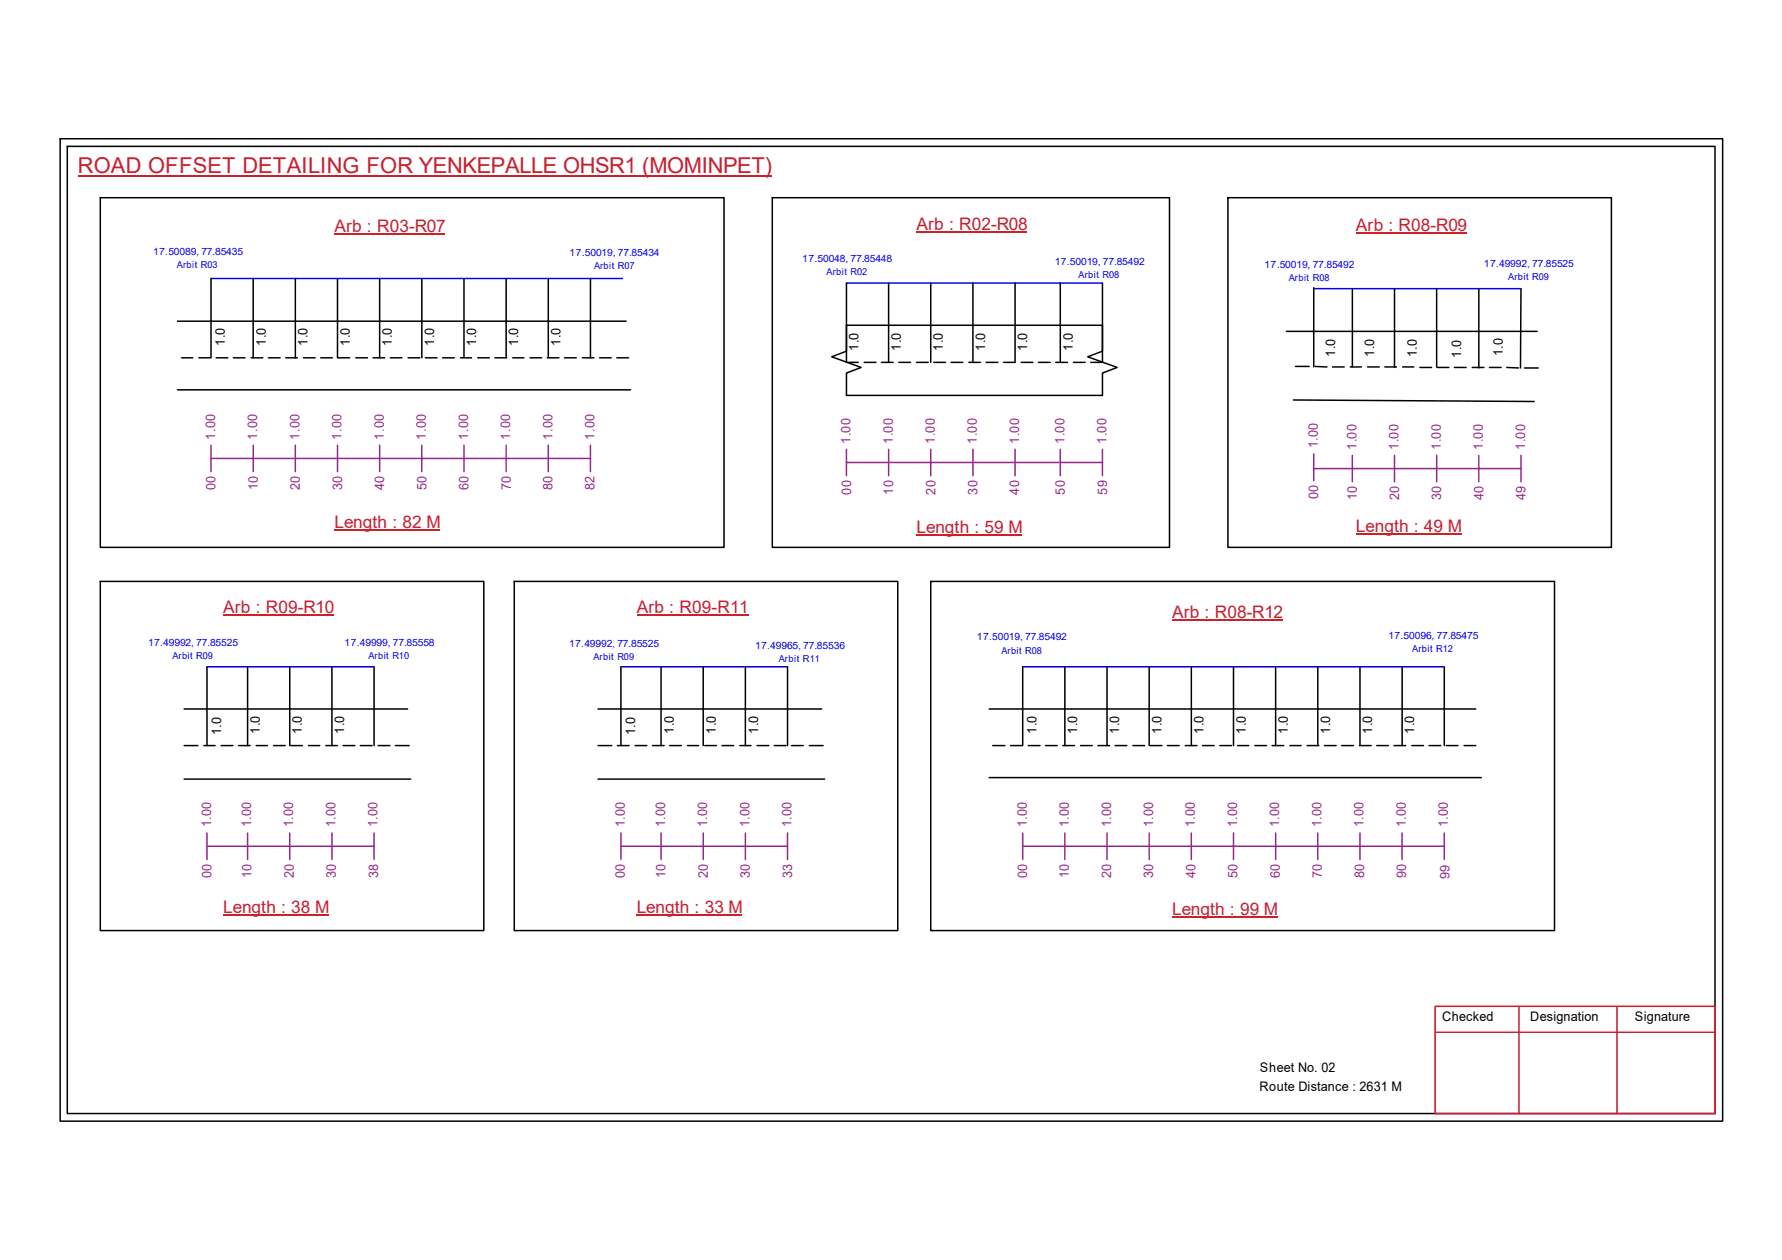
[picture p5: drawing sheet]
<svg xmlns="http://www.w3.org/2000/svg" width="297mm" height="210mm" viewBox="0 0 297 210" stroke-linecap="round" stroke-linejoin="round" font-family="sans-serif">
<g fill="none" stroke="#000" stroke-width=".25">
<path d="M10 23.1h277.1v163.7h-277.1zM11.2 24.4h274.7v161.1h-274.7zM16.7 32.9h104v58.3h-104zM128.7 32.9h66.2v58.3h-66.2zM204.7 32.9h63.9v58.3h-63.9zM29.6 53.5h74.7M30.3 59.6h1.8M33.1 59.6h2M35.2 46.4v13.2M36 59.6h2M38.9 59.6h1.9M41.9 59.6h1.9"/>
<path d="M42.2 46.4v13.2M44.7 59.6h2M47.6 59.6h2M49.2 46.4v13.2M50.6 59.6h1.9M53.5 59.6h1.9M56.3 46.4v13.2M56.3 59.6h2M59.3 59.6h2M62.2 59.6h1.9M63.3 46.4v13.2M65.1 59.6h1.9"/>
<path d="M68 59.6h2M70.3 46.4v13.2M70.9 59.6h2M73.8 59.6h1.9M76.7 59.6h1.9M77.3 46.4v13.2M79.6 59.6h2M82.5 59.6h2M84.4 46.4v13.2M85.5 59.6h1.8M88.3 59.6h2M91.2 59.6h2"/>
<path d="M91.4 46.4v13.2M94.1 59.6h2M97.1 59.6h1.9M98.4 46.4v13.2M99.9 59.6h2M102.8 59.6h2M141.1 54.2h42.7v4.3l-2.5 .9 4.9 1.8-2.4 .9v3.8h-42.7v-3.8l2.4-.9-4.9-1.8 2.5-.9zM141.1 47.2v13.2h1.9M148.1 47.2v13.2M155.1 47.2v13.2M162.2 47.2v13.2M169.2 47.2v13.2h-1.9"/>
<path d="M176.7 47.2v13.2M183.8 47.2v13.2h-2M214.4 55.2h41.8M219 47.9v13.2M225.4 48.1v13M232.4 48.1v13.1M239.5 48.1v13M246.5 48.1v13.2M253.5 48.1l-.1 13.2M29.6 64.9h75.5M144.1 60.4h1.9M146.9 60.4h2"/>
<path d="M149.8 60.4h2M152.8 60.4h1.9M155.7 60.4h1.9M158.5 60.4h2M161.5 60.4h1.9M164.4 60.4h1.9M170.2 60.4h2M173.1 60.4h1.9M176 60.4h1.9M178.9 60.4h2M215.6 66.6l40.1 .3M215.9 61h2.3"/>
<path d="M219.2 61l2 .1M222.1 61.1h2M225.1 61.1h1.8M228 61.1h1.9M230.8 61.1h2M233.8 61.1h1.9M236.7 61.2h1.9M239.6 61.2h1.9M242.4 61.2h2M245.4 61.2h2M248.3 61.2h1.9M251.2 61.2l1.9 .1"/>
<path d="M254.1 61.3h2.3M16.7 96.9h63.9v58.1h-63.9zM85.7 96.9h63.9v58.1h-63.9zM155.1 96.9h104v58.1h-104zM30.7 118.1h37.2M34.5 111.1v13.1M41.3 111.1v13.1M48.3 111.1v13.1M55.3 111.1v13.1M62.4 111.1v13.1M99.7 118.1h37.2M103.5 111.1v13.1"/>
<path d="M110.2 111.1v13.1M117.2 111.1v13.1M124.2 111.1v13.1M131.3 111.1v13.1M164.9 118.1h81.1M170.5 111.1v13.1M177.5 111.1v13.1M184.5 111.1v13.1M191.6 111.1v13.1M198.6 111.1v13.1M205.6 111.1v13.1M212.6 111.1v13.1"/>
<path d="M219.7 111.1v13.1M226.7 111.1v13.1M233.7 111.1v13.1M240.7 111.1v13.1M30.7 129.8h37.7M30.7 124.2h2.3M34 124.2h1.9M36.9 124.2h1.9M39.7 124.2h2M42.7 124.2h1.9M45.6 124.2h1.9M48.5 124.2h1.9"/>
<path d="M51.4 124.2h1.9M54.3 124.2h2M57.2 124.2h1.9M60.1 124.2h1.9M63 124.2h2M65.9 124.2h2.3M99.7 129.8h37.8M99.7 124.2h2.3M102.9 124.2h2M105.9 124.2h1.9M108.8 124.2h1.9M111.6 124.2h2"/>
<path d="M114.6 124.2h1.9M117.5 124.2h1.9M120.4 124.2h1.9M123.3 124.2h1.9M126.2 124.2h1.9M129.1 124.2h1.9M131.9 124.2h2M134.9 124.2h2.3M164.9 129.5h82M165.5 124.2h2M168.4 124.2h2M171.4 124.2h2"/>
<path d="M174.3 124.2h1.9M177.2 124.2h1.9M180.1 124.2h2M183 124.2h2M185.9 124.2h1.9M188.8 124.2h2M191.7 124.2h2M194.6 124.2h2M197.6 124.2h1.9M200.4 124.2h2M203.3 124.2h2M206.3 124.2h1.8"/>
<path d="M209.2 124.2h1.9M212 124.2h2M215 124.2h1.9M217.9 124.2h1.9M220.8 124.2h1.9M223.6 124.2h2M226.6 124.2h2M229.5 124.2h1.9M232.4 124.2h1.9M235.3 124.2h2M238.2 124.2h2M241.1 124.2h1.9"/>
<path d="M244 124.2h2"/>
</g>
<path d="M239.2 167.6h46.7v17.9h-46.7zM239.2 172h46.7M253.2 167.6v17.9M269.5 167.6v17.9" fill="none" stroke="#cc1f26" stroke-width=".25"/>
<path d="M13 29.3h115.6" fill="none" stroke="#cd2027" stroke-width=".25"/>
<path d="M35.2 46.4h68.6M141.1 47.2h42.7M219 48.1h34.5M34.5 111.1h27.9M103.5 111.1h27.8M170.5 111.1h70.2" fill="none" stroke="#00f" stroke-width=".25"/>
<g fill="none" stroke="#93278f" stroke-width=".25">
<path d="M35.2 76.4h63.2M35.2 74.2v4.4M42.2 74.2v4.4M49.2 74.2v4.4M56.3 74.2v4.4M63.3 74.2v4.4M70.3 74.2v4.4M77.3 74.2v4.4M84.4 74.2v4.4M91.4 74.2v4.4M98.4 74.2v4.4M141.1 77h42.7"/>
<path d="M141.1 74.8v4.4M148.1 74.8v4.4M155.1 74.8v4.4M162.2 74.8v4.4M169.2 74.8v4.4M176.7 74.8v4.4M183.8 74.8v4.4M219 78.1h34.5M219 75.6v4.5M225.4 75.9v4.4M232.4 75.9v4.4M239.5 75.9v4.4"/>
<path d="M246.5 75.9v4.4M253.5 75.9v4.4M34.5 138.8v4.4M41.3 138.8v4.4M48.3 138.8v4.4M55.3 138.8v4.4M62.4 138.8v4.4M103.5 138.8v4.4M110.2 138.8v4.4M117.2 138.8v4.4M124.2 138.8v4.4M131.3 138.8v4.4"/>
<path d="M170.5 138.8v4.4M177.5 138.8v4.4M184.5 138.8v4.4M191.6 138.8v4.4M198.6 138.8v4.4M205.6 138.8v4.4M212.6 138.8v4.4M219.7 138.8v4.4M226.7 138.8v4.4M233.7 138.8v4.4M240.7 138.8v4.4M34.5 141h27.9"/>
<path d="M103.5 141h27.8M170.5 141h70.2"/>
</g>
<path d="M55.7 38.9h18.5M152.8 38.7h18.4M226 38.9h18.5M55.7 88.3h17.7M152.8 89.1h17.6M226 89h17.6M37.2 102.4h18.5M106.1 102.4h18.7M195.4 103.2h18.4M37.2 152.5h17.6M106.1 152.5h17.6M195.4 152.7h17.6" fill="none" stroke="#cd2027" stroke-width=".17"/>
<text font-size="3.6" fill="#cd2027" x="13" y="28.9">ROAD OFFSET DETAILING FOR YENKEPALLE OHSR1 (MOMINPET)</text>
<g font-size="2.9" fill="#cd2027">
<text x="55.7" y="38.6">Arb : R03-R07</text>
<text x="152.8" y="38.4">Arb : R02-R08</text>
<text x="226" y="38.5">Arb : R08-R09</text>
<text x="55.7" y="88">Length : 82 M</text>
<text x="152.8" y="88.7">Length : 59 M</text>
<text x="226" y="88.6">Length : 49 M</text>
<text x="37.2" y="102.1">Arb : R09-R10</text>
<text x="106.1" y="102.1">Arb : R09-R11</text>
<text x="195.4" y="102.9">Arb : R08-R12</text>
<text x="37.2" y="152.1">Length : 38 M</text>
<text x="106.1" y="152.1">Length : 33 M</text>
<text x="195.4" y="152.4">Length : 99 M</text>
</g>
<g font-size="2.2">
<text x="37.5" y="57.7" transform="rotate(-90 37.5 57.7)">1.0</text>
<text x="44.3" y="57.7" transform="rotate(-90 44.3 57.7)">1.0</text>
<text x="51.3" y="57.7" transform="rotate(-90 51.3 57.7)">1.0</text>
<text x="58.3" y="57.7" transform="rotate(-90 58.3 57.7)">1.0</text>
<text x="65.3" y="57.7" transform="rotate(-90 65.3 57.7)">1.0</text>
<text x="72.3" y="57.7" transform="rotate(-90 72.3 57.7)">1.0</text>
<text x="79.4" y="57.7" transform="rotate(-90 79.4 57.7)">1.0</text>
<text x="86.4" y="57.7" transform="rotate(-90 86.4 57.7)">1.0</text>
<text x="93.4" y="57.7" transform="rotate(-90 93.4 57.7)">1.0</text>
<text x="143.1" y="58.4" transform="rotate(-90 143.1 58.4)">1.0</text>
<text x="150.2" y="58.4" transform="rotate(-90 150.2 58.4)">1.0</text>
<text x="157.2" y="58.4" transform="rotate(-90 157.2 58.4)">1.0</text>
<text x="164.2" y="58.4" transform="rotate(-90 164.2 58.4)">1.0</text>
<text x="171.2" y="58.4" transform="rotate(-90 171.2 58.4)">1.0</text>
<text x="178.9" y="58.4" transform="rotate(-90 178.9 58.4)">1.0</text>
<text x="222.5" y="59.4" transform="rotate(-90 222.5 59.4)">1.0</text>
<text x="229.1" y="59.4" transform="rotate(-90 229.1 59.4)">1.0</text>
<text x="236.2" y="59.5" transform="rotate(-90 236.2 59.5)">1.0</text>
<text x="243.5" y="59.6" transform="rotate(-90 243.5 59.6)">1.0</text>
<text x="250.5" y="59.4" transform="rotate(-90 250.5 59.4)">1.0</text>
<text x="36.9" y="122.5" transform="rotate(-90 36.9 122.5)">1.0</text>
<text x="43.3" y="122.3" transform="rotate(-90 43.3 122.3)">1.0</text>
<text x="50.3" y="122.3" transform="rotate(-90 50.3 122.3)">1.0</text>
<text x="57.4" y="122.3" transform="rotate(-90 57.4 122.3)">1.0</text>
<text x="105.9" y="122.5" transform="rotate(-90 105.9 122.5)">1.0</text>
<text x="112.3" y="122.3" transform="rotate(-90 112.3 122.3)">1.0</text>
<text x="119.3" y="122.3" transform="rotate(-90 119.3 122.3)">1.0</text>
<text x="126.4" y="122.3" transform="rotate(-90 126.4 122.3)">1.0</text>
<text x="172.8" y="122.3" transform="rotate(-90 172.8 122.3)">1.0</text>
<text x="179.5" y="122.3" transform="rotate(-90 179.5 122.3)">1.0</text>
<text x="186.6" y="122.3" transform="rotate(-90 186.6 122.3)">1.0</text>
<text x="193.6" y="122.3" transform="rotate(-90 193.6 122.3)">1.0</text>
<text x="200.6" y="122.3" transform="rotate(-90 200.6 122.3)">1.0</text>
<text x="207.6" y="122.3" transform="rotate(-90 207.6 122.3)">1.0</text>
<text x="214.7" y="122.3" transform="rotate(-90 214.7 122.3)">1.0</text>
<text x="221.7" y="122.3" transform="rotate(-90 221.7 122.3)">1.0</text>
<text x="228.7" y="122.3" transform="rotate(-90 228.7 122.3)">1.0</text>
<text x="235.8" y="122.3" transform="rotate(-90 235.8 122.3)">1.0</text>
<text x="240.4" y="170.1">Checked</text>
<text x="255.1" y="170.1">Designation</text>
<text x="272.5" y="170.1">Signature</text>
<text x="210" y="178.6">Sheet No. 02</text>
<text x="209.9" y="181.7">Route Distance : 2631 M</text>
</g>
<g font-size="2.2" fill="#93278f">
<text x="35.9" y="73.2" transform="rotate(-90 35.9 73.2)">1.00</text>
<text x="42.9" y="73.2" transform="rotate(-90 42.9 73.2)">1.00</text>
<text x="49.9" y="73.2" transform="rotate(-90 49.9 73.2)">1.00</text>
<text x="56.9" y="73.2" transform="rotate(-90 56.9 73.2)">1.00</text>
<text x="64" y="73.2" transform="rotate(-90 64 73.2)">1.00</text>
<text x="71" y="73.2" transform="rotate(-90 71 73.2)">1.00</text>
<text x="78" y="73.2" transform="rotate(-90 78 73.2)">1.00</text>
<text x="85" y="73.2" transform="rotate(-90 85 73.2)">1.00</text>
<text x="92.1" y="73.2" transform="rotate(-90 92.1 73.2)">1.00</text>
<text x="99.1" y="73.2" transform="rotate(-90 99.1 73.2)">1.00</text>
<text x="141.8" y="73.9" transform="rotate(-90 141.8 73.9)">1.00</text>
<text x="148.8" y="73.9" transform="rotate(-90 148.8 73.9)">1.00</text>
<text x="155.8" y="73.9" transform="rotate(-90 155.8 73.9)">1.00</text>
<text x="162.9" y="73.9" transform="rotate(-90 162.9 73.9)">1.00</text>
<text x="169.9" y="73.9" transform="rotate(-90 169.9 73.9)">1.00</text>
<text x="177.4" y="73.9" transform="rotate(-90 177.4 73.9)">1.00</text>
<text x="184.4" y="73.9" transform="rotate(-90 184.4 73.9)">1.00</text>
<text x="219.7" y="74.7" transform="rotate(-90 219.7 74.7)">1.00</text>
<text x="226.1" y="74.9" transform="rotate(-90 226.1 74.9)">1.00</text>
<text x="233.1" y="74.9" transform="rotate(-90 233.1 74.9)">1.00</text>
<text x="240.2" y="74.9" transform="rotate(-90 240.2 74.9)">1.00</text>
<text x="247.2" y="74.9" transform="rotate(-90 247.2 74.9)">1.00</text>
<text x="254.2" y="74.9" transform="rotate(-90 254.2 74.9)">1.00</text>
<text x="35.9" y="81.6" transform="rotate(-90 35.9 81.6)">00</text>
<text x="43" y="81.6" transform="rotate(-90 43 81.6)">10</text>
<text x="50" y="81.6" transform="rotate(-90 50 81.6)">20</text>
<text x="57" y="81.6" transform="rotate(-90 57 81.6)">30</text>
<text x="64" y="81.6" transform="rotate(-90 64 81.6)">40</text>
<text x="71.1" y="81.6" transform="rotate(-90 71.1 81.6)">50</text>
<text x="78.1" y="81.6" transform="rotate(-90 78.1 81.6)">60</text>
<text x="85.1" y="81.6" transform="rotate(-90 85.1 81.6)">70</text>
<text x="92.1" y="81.6" transform="rotate(-90 92.1 81.6)">80</text>
<text x="99.1" y="81.6" transform="rotate(-90 99.1 81.6)">82</text>
<text x="141.9" y="82.4" transform="rotate(-90 141.9 82.4)">00</text>
<text x="148.9" y="82.4" transform="rotate(-90 148.9 82.4)">10</text>
<text x="155.9" y="82.4" transform="rotate(-90 155.9 82.4)">20</text>
<text x="162.9" y="82.4" transform="rotate(-90 162.9 82.4)">30</text>
<text x="169.9" y="82.4" transform="rotate(-90 169.9 82.4)">40</text>
<text x="177.5" y="82.4" transform="rotate(-90 177.5 82.4)">50</text>
<text x="184.5" y="82.4" transform="rotate(-90 184.5 82.4)">59</text>
<text x="219.7" y="83.1" transform="rotate(-90 219.7 83.1)">00</text>
<text x="226.2" y="83.3" transform="rotate(-90 226.2 83.3)">10</text>
<text x="233.2" y="83.3" transform="rotate(-90 233.2 83.3)">20</text>
<text x="240.2" y="83.3" transform="rotate(-90 240.2 83.3)">30</text>
<text x="247.3" y="83.3" transform="rotate(-90 247.3 83.3)">40</text>
<text x="254.3" y="83.3" transform="rotate(-90 254.3 83.3)">49</text>
<text x="35.2" y="137.8" transform="rotate(-90 35.2 137.8)">1.00</text>
<text x="41.9" y="137.8" transform="rotate(-90 41.9 137.8)">1.00</text>
<text x="48.9" y="137.8" transform="rotate(-90 48.9 137.8)">1.00</text>
<text x="55.9" y="137.8" transform="rotate(-90 55.9 137.8)">1.00</text>
<text x="62.9" y="137.8" transform="rotate(-90 62.9 137.8)">1.00</text>
<text x="104.2" y="137.8" transform="rotate(-90 104.2 137.8)">1.00</text>
<text x="110.9" y="137.8" transform="rotate(-90 110.9 137.8)">1.00</text>
<text x="117.9" y="137.8" transform="rotate(-90 117.9 137.8)">1.00</text>
<text x="124.9" y="137.8" transform="rotate(-90 124.9 137.8)">1.00</text>
<text x="131.9" y="137.8" transform="rotate(-90 131.9 137.8)">1.00</text>
<text x="171.2" y="137.8" transform="rotate(-90 171.2 137.8)">1.00</text>
<text x="178.2" y="137.8" transform="rotate(-90 178.2 137.8)">1.00</text>
<text x="185.2" y="137.8" transform="rotate(-90 185.2 137.8)">1.00</text>
<text x="192.2" y="137.8" transform="rotate(-90 192.2 137.8)">1.00</text>
<text x="199.2" y="137.8" transform="rotate(-90 199.2 137.8)">1.00</text>
<text x="206.2" y="137.8" transform="rotate(-90 206.2 137.8)">1.00</text>
<text x="213.2" y="137.8" transform="rotate(-90 213.2 137.8)">1.00</text>
<text x="220.3" y="137.8" transform="rotate(-90 220.3 137.8)">1.00</text>
<text x="227.3" y="137.8" transform="rotate(-90 227.3 137.8)">1.00</text>
<text x="234.3" y="137.8" transform="rotate(-90 234.3 137.8)">1.00</text>
<text x="241.3" y="137.8" transform="rotate(-90 241.3 137.8)">1.00</text>
<text x="35.3" y="146.2" transform="rotate(-90 35.3 146.2)">00</text>
<text x="41.9" y="146.2" transform="rotate(-90 41.9 146.2)">10</text>
<text x="49" y="146.2" transform="rotate(-90 49 146.2)">20</text>
<text x="56" y="146.2" transform="rotate(-90 56 146.2)">30</text>
<text x="63" y="146.2" transform="rotate(-90 63 146.2)">38</text>
<text x="104.2" y="146.2" transform="rotate(-90 104.2 146.2)">00</text>
<text x="111" y="146.2" transform="rotate(-90 111 146.2)">10</text>
<text x="118" y="146.2" transform="rotate(-90 118 146.2)">20</text>
<text x="125" y="146.2" transform="rotate(-90 125 146.2)">30</text>
<text x="132" y="146.2" transform="rotate(-90 132 146.2)">33</text>
<text x="171.2" y="146.2" transform="rotate(-90 171.2 146.2)">00</text>
<text x="178.2" y="146.2" transform="rotate(-90 178.2 146.2)">10</text>
<text x="185.2" y="146.2" transform="rotate(-90 185.2 146.2)">20</text>
<text x="192.2" y="146.2" transform="rotate(-90 192.2 146.2)">30</text>
<text x="199.3" y="146.2" transform="rotate(-90 199.3 146.2)">40</text>
<text x="206.3" y="146.2" transform="rotate(-90 206.3 146.2)">50</text>
<text x="213.3" y="146.2" transform="rotate(-90 213.3 146.2)">60</text>
<text x="220.3" y="146.2" transform="rotate(-90 220.3 146.2)">70</text>
<text x="227.4" y="146.2" transform="rotate(-90 227.4 146.2)">80</text>
<text x="234.4" y="146.2" transform="rotate(-90 234.4 146.2)">90</text>
<text x="241.6" y="146.4" transform="rotate(-90 241.6 146.4)">99</text>
</g>
<g font-size="1.7" fill="#00f">
<text x="25.5" y="42.5">17.50089, 77.85435</text>
<text x="95" y="42.7">17.50019, 77.85434</text>
<text x="133.7" y="43.7">17.50048, 77.85448</text>
<text x="175.8" y="44.2">17.50019, 77.85492</text>
<text x="210.8" y="44.7">17.50019, 77.85492</text>
<text x="247.4" y="44.5">17.49992, 77.85525</text>
<text x="24.7" y="107.7">17.49992, 77.85525</text>
<text x="57.4" y="107.6">17.49999, 77.85558</text>
<text x="94.9" y="107.9">17.49992, 77.85525</text>
<text x="162.9" y="106.7">17.50019, 77.85492</text>
<text x="231.4" y="106.5">17.50096, 77.85475</text>
<text x="125.9" y="108.1">17.49965, 77.85536</text>
</g>
<g font-size="1.6" fill="#00f">
<text x="29.5" y="44.7">Arbit R03</text>
<text x="99" y="44.8">Arbit R07</text>
<text x="137.8" y="45.8">Arbit R02</text>
<text x="179.8" y="46.3">Arbit R08</text>
<text x="214.8" y="46.8">Arbit R08</text>
<text x="251.4" y="46.7">Arbit R09</text>
<text x="28.7" y="109.8">Arbit R09</text>
<text x="61.4" y="109.7">Arbit R10</text>
<text x="98.9" y="110">Arbit R09</text>
<text x="129.8" y="110.2">Arbit R11</text>
<text x="166.9" y="108.9">Arbit R08</text>
<text x="235.4" y="108.6">Arbit R12</text>
</g>
</svg>
